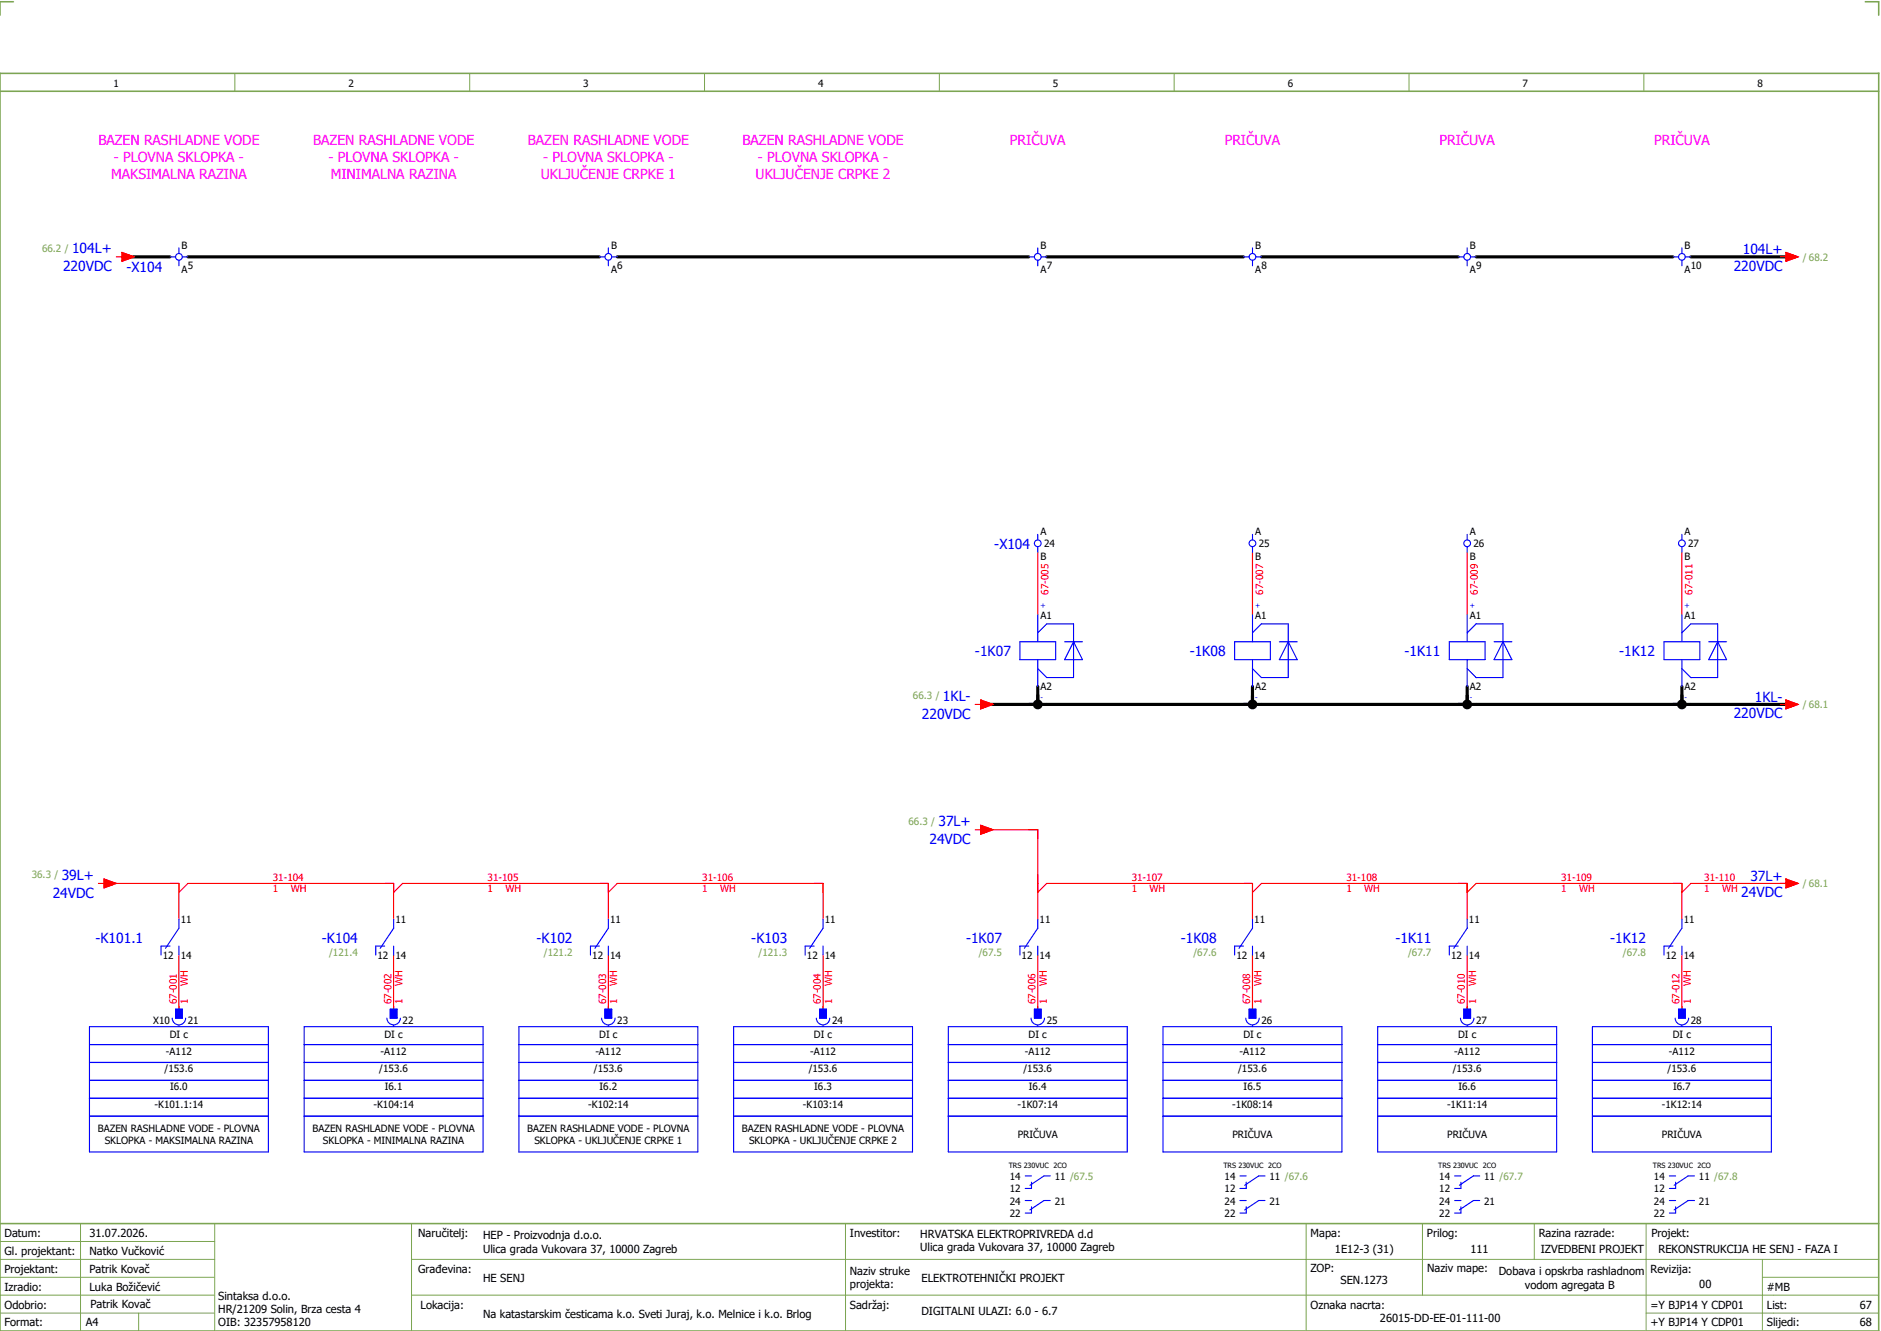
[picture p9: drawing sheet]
<svg xmlns="http://www.w3.org/2000/svg" width="421mm" height="297mm" viewBox="0 0 421 297" stroke-linecap="round" stroke-linejoin="round" font-family="sans-serif">
<path d="M0 16.4h420v281h-420zM3 .4h-3v3M417 .4h3v3M0 20.4h420M0 273.4h420" fill="none" stroke="#7ca552" stroke-width=".35"/>
<g fill="none" stroke="#7ca552" stroke-width=".22">
<path d="M52.5 16.4v4M105 16.4v4M157.5 16.4v4M210 16.4v4M262.5 16.4v4M315 16.4v4M367.5 16.4v4M0 277.4h48M18 273.4v24M48 273.4v24M92 273.4v24M189 273.4v24"/>
<path d="M292 273.4v23.8M318 273.4v16M343 273.4v8M368 273.4v23.8M0 281.4h48M0 285.4h47.8M0 293.4h47.8M31 293.4v4M47.8 289.4h-47.8M92 281.4h328M92 289.4h328M368 293.4h52"/>
<path d="M394 285.4h26M394 281.4v15.8"/>
</g>
<g fill="none" stroke="#f00" stroke-width=".25">
<path d="M26 57.4h1.3M27.3 56.4l2.7 1-2.7 1zM398 57.4h1.2M399.2 56.4l2.8 1-2.8 1zM232 123.4v14M280 123.4v14M328 123.4v14M376 123.4v14M218 157.4h1.2M219.2 156.4l2.8 1-2.8 1zM398 157.4h1.2M399.2 156.4l2.8 1-2.8 1z"/>
<path d="M22 197.4h1.2M23.2 196.4l2.8 1-2.8 1zM24 197.4h16v8M40 199.4l2-2h46v8M88 199.4l2-2h46v8M136 199.4l2-2h46v8M218 185.4h1.2M219.2 184.4l2.8 1-2.8 1zM220 185.4h12v20M232 199.4l2-2h46v8M280 199.4l2-2h46v8M328 199.4l2-2h46v8"/>
<path d="M399.2 196.4l2.8 1-2.8 1zM400 197.4h-22l-2 2M40 213.4v12M88 213.4v12M136 213.4v12M184 213.4v12M232 213.4v12M280 213.4v12M328 213.4v12M376 213.4v12"/>
</g>
<path d="M28 57.4h10M42 57.4h92M138 57.4h92M234 57.4h44M282 57.4h44M330 57.4h44M378 57.4h22M220 157.4h180M232 153.4v4M280 153.4v4M328 153.4v4M376 153.4v4" fill="none" stroke="#000" stroke-width=".7"/>
<g fill="#000">
<circle cx="232" cy="157.4" r="1.1"/>
<circle cx="280" cy="157.4" r="1.1"/>
<circle cx="328" cy="157.4" r="1.1"/>
<circle cx="376" cy="157.4" r="1.1"/>
</g>
<g fill="none" stroke="#00f" stroke-width=".25">
<path d="M38 57.4h1.3M40 55.4v1.2M40 58.1v1.3M40.8 57.4h1.2M134 57.4h1.3M136 55.4v1.2M136 58.1v1.3M136.8 57.4h1.2M230 57.4h1.3M232 55.4v1.2M232 58.1v1.3M232.8 57.4h1.2"/>
<path d="M278 57.4h1.3M280 55.4v1.2M280 58.1v1.3M280.8 57.4h1.2M326 57.4h1.3M328 55.4v1.2M328 58.1v1.3M328.8 57.4h1.2M374 57.4h1.2M376 55.4v1.2M376 58.1v1.3M376.7 57.4h1.3"/>
<path d="M232 119.4v1.2M280 119.4v1.2M328 119.4v1.2M376 119.4v1.2M232 122.1v1.3M232 137.4v6M280 122.1v1.3M280 137.4v6M328 122.1v1.3M328 137.4v6M376 122.1v1.3M376 137.4v6"/>
<path d="M228 143.4h8v4h-8zM232 147.4v6M232 141.4l2-2h6v12h-6l-2-2M238 143.4h4M240 143.4h.1M240 143.4l2 4h-4zM276 143.4h8v4h-8zM280 147.4v6M280 141.4l2-2h6v12h-6l-2-2M286 143.4h4M288 143.4h.1M288 143.4l2 4h-4z"/>
<path d="M324 143.4h8v4h-8zM328 147.4v6M328 141.4l2-2h6v12h-6l-2-2M334 143.4h4M336 143.4h.1M336 143.4l2 4h-4zM372 143.4h8v4h-8zM376 147.4v6M376 141.4l2-2h6v12h-6l-2-2M382 143.4h4M384 143.4h.1M384 143.4l2 4h-4z"/>
<path d="M38 211.4h-2v2M40 211.4v2M40 205.4v2l-3 4.5M86 211.4h-2v2M88 211.4v2M88 205.4v2l-3 4.5M134 211.4h-2v2M136 211.4v2M136 205.4v2l-3 4.5M182 211.4h-2v2M184 211.4v2M184 205.4v2l-3 4.5"/>
<path d="M230 211.4h-2v2M232 211.4v2M232 205.4v2l-3 4.5M278 211.4h-2v2M280 211.4v2M280 205.4v2l-3 4.5M326 211.4h-2v2M328 211.4v2M328 205.4v2l-3 4.5M374 211.4h-2v2M376 211.4v2M376 205.4v2l-3 4.5"/>
<path d="M20 237.4h40M20 229.4h40v28h-40zM20 233.4h40M38.5 227.5a1.5 1.5 0 0 0 1.5 1.5 1.5 1.5 0 0 0 1.5-1.5M39.3 225.5h1.5v2h-1.5zM40 229.1v.3M68 237.4h40M68 233.4h40M68 229.4h40v28h-40zM86.5 227.5a1.5 1.5 0 0 0 1.5 1.5 1.5 1.5 0 0 0 1.5-1.5M87.3 225.5h1.5v2h-1.5zM88 229.1v.3"/>
<path d="M116 237.4h40M116 233.4h40M116 229.4h40v28h-40zM134.5 227.5a1.5 1.5 0 0 0 1.5 1.5 1.5 1.5 0 0 0 1.5-1.5M135.3 225.5h1.5v2h-1.5zM136 229.1v.3M164 237.4h40M164 233.4h40M164 229.4h40v28h-40zM182.5 227.5a1.5 1.5 0 0 0 1.5 1.5 1.5 1.5 0 0 0 1.5-1.5M183.3 225.5h1.5v2h-1.5zM184 229.1v.3"/>
<path d="M212 237.4h40M212 233.4h40M212 229.4h40v28h-40zM230.5 227.5a1.5 1.5 0 0 0 1.5 1.5 1.5 1.5 0 0 0 1.5-1.5M231.3 225.5h1.5v2h-1.5zM232 229.1v.3M260 237.4h40M260 233.4h40M260 229.4h40v28h-40zM278.5 227.5a1.5 1.5 0 0 0 1.5 1.5 1.5 1.5 0 0 0 1.5-1.5M279.3 225.5h1.5v2h-1.5zM280 229.1v.3"/>
<path d="M308 237.4h40M308 233.4h40M308 229.4h40v28h-40zM326.5 227.5a1.5 1.5 0 0 0 1.5 1.5 1.5 1.5 0 0 0 1.5-1.5M327.3 225.5h1.5v2h-1.5zM328 229.1v.3M356 237.4h40M356 233.4h40M356 229.4h40v28h-40zM374.5 227.5a1.5 1.5 0 0 0 1.5 1.5 1.5 1.5 0 0 0 1.5-1.5M375.2 225.5h1.5v2h-1.5zM376 229.1v.3"/>
<path d="M20 249.4h40M20 245.4h40M20 241.4h40M68 249.4h40M68 245.4h40M68 241.4h40M116 249.4h40M116 245.4h40M116 241.4h40M164 249.4h40M164 245.4h40M164 241.4h40"/>
<path d="M212 249.4h40M212 245.4h40M212 241.4h40M260 249.4h40M260 245.4h40M260 241.4h40M308 249.4h40M308 245.4h40M308 241.4h40M356 249.4h40M356 245.4h40M356 241.4h40"/>
<path d="M229.2 262.7h1.4M229.2 268.2h1.4M230.6 264.1v1.4h-1.4M230.6 269.6v1.4h-1.4M234.8 262.7h-1.4l-3.1 2.1M234.8 268.2h-1.4l-3.1 2.1M277.2 262.7h1.4M277.2 268.2h1.4M278.6 264.1v1.4h-1.4M278.6 269.6v1.4h-1.4M282.8 262.7h-1.4l-3.1 2.1M282.8 268.2h-1.4l-3.1 2.1"/>
<path d="M325.2 262.7h1.4M325.2 268.2h1.4M326.6 264.1v1.4h-1.4M326.6 269.6v1.4h-1.4M330.8 262.7h-1.4l-3.1 2.1M330.8 268.2h-1.4l-3.1 2.1M373.2 262.7h1.4M373.2 268.2h1.4M374.6 264.1v1.4h-1.4M374.6 269.6v1.4h-1.4M378.8 262.7h-1.4l-3.1 2.1M378.8 268.2h-1.4l-3.1 2.1"/>
<circle cx="40" cy="57.4" r=".75"/>
<circle cx="136" cy="57.4" r=".75"/>
<circle cx="232" cy="57.4" r=".75"/>
<circle cx="280" cy="57.4" r=".75"/>
<circle cx="328" cy="57.4" r=".75"/>
<circle cx="376" cy="57.4" r=".75"/>
<circle cx="232" cy="121.4" r=".75"/>
<circle cx="280" cy="121.4" r=".75"/>
<circle cx="328" cy="121.4" r=".75"/>
<circle cx="376" cy="121.4" r=".75"/>
</g>
<g fill="#00f" stroke="#00f" stroke-width=".22">
<path d="M39.3 225.5h1.5v2h-1.5z"/>
<path d="M87.3 225.5h1.5v2h-1.5z"/>
<path d="M135.3 225.5h1.5v2h-1.5z"/>
<path d="M183.3 225.5h1.5v2h-1.5z"/>
<path d="M231.3 225.5h1.5v2h-1.5z"/>
<path d="M279.3 225.5h1.5v2h-1.5z"/>
<path d="M327.3 225.5h1.5v2h-1.5z"/>
<path d="M375.2 225.5h1.5v2h-1.5z"/>
</g>
<g fill="#f00" stroke="#f00" stroke-width=".22">
<path d="M219.2 184.4l2.8 1-2.8 1z"/>
<path d="M27.3 56.4l2.7 1-2.7 1z"/>
<path d="M399.2 56.4l2.8 1-2.8 1z"/>
<path d="M399.2 196.4l2.8 1-2.8 1z"/>
<path d="M399.2 156.4l2.8 1-2.8 1z"/>
<path d="M219.2 156.4l2.8 1-2.8 1z"/>
<path d="M23.2 196.4l2.8 1-2.8 1z"/>
</g>
<g font-size="3.1" fill="#f0f">
<text x="22" y="32.5">BAZEN RASHLADNE VODE</text>
<text x="70" y="32.5">BAZEN RASHLADNE VODE</text>
<text x="118" y="32.5">BAZEN RASHLADNE VODE</text>
<text x="166" y="32.5">BAZEN RASHLADNE VODE</text>
<text x="225.8" y="32.5">PRIČUVA</text>
<text x="273.8" y="32.5">PRIČUVA</text>
<text x="321.8" y="32.5">PRIČUVA</text>
<text x="369.8" y="32.5">PRIČUVA</text>
<text x="24.9" y="40">MAKSIMALNA RAZINA</text>
<text x="25.4" y="36.3">- PLOVNA SKLOPKA -</text>
<text x="73.4" y="36.3">- PLOVNA SKLOPKA -</text>
<text x="73.9" y="40">MINIMALNA RAZINA</text>
<text x="120.9" y="40">UKLJUČENJE CRPKE 1</text>
<text x="121.4" y="36.3">- PLOVNA SKLOPKA -</text>
<text x="168.9" y="40">UKLJUČENJE CRPKE 2</text>
<text x="169.4" y="36.3">- PLOVNA SKLOPKA -</text>
</g>
<g font-size="3.1" fill="#00f">
<text x="16.1" y="56.6">104L+</text>
<text x="389.6" y="56.8">104L+</text>
<text x="14.1" y="60.6">220VDC</text>
<text x="28.3" y="60.7">-X104</text>
<text x="387.6" y="60.5">220VDC</text>
<text x="222.3" y="122.6">-X104</text>
<text x="218" y="146.6">-1K07</text>
<text x="266" y="146.6">-1K08</text>
<text x="314" y="146.6">-1K11</text>
<text x="362" y="146.6">-1K12</text>
<text x="206.1" y="160.6">220VDC</text>
<text x="210.8" y="156.6">1KL-</text>
<text x="387.6" y="160.5">220VDC</text>
<text x="392.3" y="156.8">1KL-</text>
<text x="209.8" y="184.6">37L+</text>
<text x="207.8" y="188.6">24VDC</text>
<text x="13.8" y="196.6">39L+</text>
<text x="391.3" y="196.8">37L+</text>
<text x="11.8" y="200.6">24VDC</text>
<text x="389.3" y="200.5">24VDC</text>
<text x="21.3" y="210.6">-K101.1</text>
<text x="72" y="210.6">-K104</text>
<text x="120" y="210.6">-K102</text>
<text x="168" y="210.6">-K103</text>
<text x="216" y="210.6">-1K07</text>
<text x="264" y="210.6">-1K08</text>
<text x="312" y="210.6">-1K11</text>
<text x="360" y="210.6">-1K12</text>
</g>
<g font-size="2.5">
<text x="1" y="276.4">Datum:</text>
<text x="1" y="280.4">Gl. projektant:</text>
<text x="20" y="276.4">31.07.2026.</text>
<text x="20" y="280.4">Natko Vučković</text>
<text x="93.5" y="276.4">Naručitelj:</text>
<text x="108" y="276.9">HEP - Proizvodnja d.o.o.</text>
<text x="108" y="279.9">Ulica grada Vukovara 37, 10000 Zagreb</text>
<text x="190" y="276.4">Investitor:</text>
<text x="205.7" y="276.6">HRVATSKA ELEKTROPRIVREDA d.d</text>
<text x="205.7" y="279.6">Ulica grada Vukovara 37, 10000 Zagreb</text>
<text x="293" y="276.4">Mapa:</text>
<text x="298.4" y="279.9">1E12-3 (31)</text>
<text x="319" y="276.4">Prilog:</text>
<text x="328.7" y="279.9">111</text>
<text x="344" y="276.4">Razina razrade:</text>
<text x="344.4" y="279.9">IZVEDBENI PROJEKT</text>
<text x="369.2" y="276.3">Projekt:</text>
<text x="370.8" y="279.9">REKONSTRUKCIJA HE SENJ - FAZA I</text>
<text x="1" y="284.4">Projektant:</text>
<text x="20" y="284.4">Patrik Kovač</text>
<text x="93.5" y="284.4">Građevina:</text>
<text x="108" y="286.4">HE SENJ</text>
<text x="190" y="284.9">Naziv struke</text>
<text x="190" y="287.9">projekta:</text>
<text x="206" y="286.5">ELEKTROTEHNIČKI PROJEKT</text>
<text x="293" y="284.3">ZOP:</text>
<text x="299.7" y="286.9">SEN.1273</text>
<text x="319" y="284.3">Naziv mape:</text>
<text x="335.1" y="285">Dobava i opskrba rashladnom</text>
<text x="340.9" y="288">vodom agregata B</text>
<text x="369" y="284.4">Revizija:</text>
<text x="379.9" y="287.9">00</text>
<text x="1" y="288.4">Izradio:</text>
<text x="1" y="292.4">Odobrio:</text>
<text x="20" y="288.4">Luka Božičević</text>
<text x="20.2" y="292.3">Patrik Kovač</text>
<text x="48.8" y="290.4">Sintaksa d.o.o.</text>
<text x="48.8" y="293.4">HR/21209 Solin, Brza cesta 4</text>
<text x="94" y="292.4">Lokacija:</text>
<text x="190" y="292.4">Sadržaj:</text>
<text x="206" y="293.9">DIGITALNI ULAZI: 6.0 - 6.7</text>
<text x="293" y="292.4">Oznaka nacrta:</text>
<text x="369" y="292.4">=Y BJP14 Y CDP01</text>
<text x="395" y="292.4">List:</text>
<text x="395" y="288.4">#MB</text>
<text x="415.8" y="292.4">67</text>
<text x="1" y="296.4">Format:</text>
<text x="19.2" y="296.4">A4</text>
<text x="48.8" y="296.4">OIB: 32357958120</text>
<text x="108" y="294.4">Na katastarskim česticama k.o. Sveti Juraj, k.o. Melnice i k.o. Brlog</text>
<text x="308.5" y="295.4">26015-DD-EE-01-111-00</text>
<text x="369" y="296.4">+Y BJP14 Y CDP01</text>
<text x="395" y="296.4">Slijedi:</text>
<text x="415.8" y="296.4">68</text>
</g>
<g font-size="2.2">
<text x="25.4" y="19.4">1</text>
<text x="77.9" y="19.4">2</text>
<text x="130.4" y="19.4">3</text>
<text x="182.9" y="19.4">4</text>
<text x="235.4" y="19.4">5</text>
<text x="287.9" y="19.4">6</text>
<text x="340.4" y="19.4">7</text>
<text x="392.9" y="19.4">8</text>
<text x="40.6" y="55.5">B</text>
<text x="136.6" y="55.5">B</text>
<text x="232.6" y="55.5">B</text>
<text x="280.6" y="55.5">B</text>
<text x="328.6" y="55.5">B</text>
<text x="376.6" y="55.5">B</text>
<text x="40.6" y="60.9">A</text>
<text x="42" y="60">5</text>
<text x="136.6" y="60.9">A</text>
<text x="138" y="60">6</text>
<text x="232.6" y="60.9">A</text>
<text x="234" y="60">7</text>
<text x="280.6" y="60.9">A</text>
<text x="282" y="60">8</text>
<text x="328.6" y="60.9">A</text>
<text x="330" y="60">9</text>
<text x="376.6" y="60.9">A</text>
<text x="378" y="60">10</text>
<text x="232.6" y="119.5">A</text>
<text x="280.6" y="119.5">A</text>
<text x="328.6" y="119.5">A</text>
<text x="376.6" y="119.5">A</text>
<text x="232.6" y="125">B</text>
<text x="233.4" y="122.3">24</text>
<text x="280.6" y="125">B</text>
<text x="281.4" y="122.3">25</text>
<text x="328.6" y="125">B</text>
<text x="329.4" y="122.3">26</text>
<text x="376.6" y="125">B</text>
<text x="377.4" y="122.3">27</text>
<text x="232.6" y="138.3">A1</text>
<text x="280.6" y="138.3">A1</text>
<text x="328.6" y="138.3">A1</text>
<text x="376.6" y="138.3">A1</text>
<text x="232.6" y="154.2">A2</text>
<text x="280.6" y="154.2">A2</text>
<text x="328.6" y="154.2">A2</text>
<text x="376.6" y="154.2">A2</text>
<text x="40.4" y="206.3">11</text>
<text x="88.4" y="206.3">11</text>
<text x="136.4" y="206.3">11</text>
<text x="184.4" y="206.3">11</text>
<text x="232.4" y="206.3">11</text>
<text x="280.4" y="206.3">11</text>
<text x="328.4" y="206.3">11</text>
<text x="376.4" y="206.3">11</text>
<text x="36.4" y="214.2">12</text>
<text x="40.4" y="214.2">14</text>
<text x="84.4" y="214.2">12</text>
<text x="88.4" y="214.2">14</text>
<text x="132.4" y="214.2">12</text>
<text x="136.4" y="214.2">14</text>
<text x="180.4" y="214.2">12</text>
<text x="184.4" y="214.2">14</text>
<text x="228.4" y="214.2">12</text>
<text x="232.4" y="214.2">14</text>
<text x="276.4" y="214.2">12</text>
<text x="280.4" y="214.2">14</text>
<text x="324.4" y="214.2">12</text>
<text x="328.4" y="214.2">14</text>
<text x="372.4" y="214.2">12</text>
<text x="376.4" y="214.2">14</text>
<text x="34.3" y="228.7">X10</text>
<text x="38" y="231.8">DI c</text>
<text x="42" y="228.7">21</text>
<text x="86" y="231.8">DI c</text>
<text x="90" y="228.7">22</text>
<text x="134" y="231.8">DI c</text>
<text x="138" y="228.7">23</text>
<text x="182" y="231.8">DI c</text>
<text x="186" y="228.7">24</text>
<text x="230" y="231.8">DI c</text>
<text x="234" y="228.7">25</text>
<text x="278" y="231.8">DI c</text>
<text x="282" y="228.7">26</text>
<text x="326" y="231.8">DI c</text>
<text x="330" y="228.7">27</text>
<text x="374" y="231.8">DI c</text>
<text x="378" y="228.7">28</text>
<text x="36.8" y="239.6">/153.6</text>
<text x="37.1" y="235.6">-A112</text>
<text x="84.8" y="239.6">/153.6</text>
<text x="85.1" y="235.6">-A112</text>
<text x="132.8" y="239.6">/153.6</text>
<text x="133.1" y="235.6">-A112</text>
<text x="180.8" y="239.6">/153.6</text>
<text x="181.1" y="235.6">-A112</text>
<text x="228.8" y="239.6">/153.6</text>
<text x="229.1" y="235.6">-A112</text>
<text x="276.8" y="239.6">/153.6</text>
<text x="277.1" y="235.6">-A112</text>
<text x="324.8" y="239.6">/153.6</text>
<text x="325.1" y="235.6">-A112</text>
<text x="372.8" y="239.6">/153.6</text>
<text x="373.1" y="235.6">-A112</text>
<text x="38" y="243.6">I6.0</text>
<text x="86" y="243.6">I6.1</text>
<text x="134" y="243.6">I6.2</text>
<text x="182" y="243.6">I6.3</text>
<text x="230" y="243.6">I6.4</text>
<text x="278" y="243.6">I6.5</text>
<text x="326" y="243.6">I6.6</text>
<text x="374" y="243.6">I6.7</text>
<text x="34.5" y="247.6">-K101.1:14</text>
<text x="83.5" y="247.6">-K104:14</text>
<text x="131.5" y="247.6">-K102:14</text>
<text x="179.5" y="247.6">-K103:14</text>
<text x="227.5" y="247.6">-1K07:14</text>
<text x="275.5" y="247.6">-1K08:14</text>
<text x="323.5" y="247.6">-1K11:14</text>
<text x="371.5" y="247.6">-1K12:14</text>
<text x="21.9" y="252.9">BAZEN RASHLADNE VODE - PLOVNA</text>
<text x="23.4" y="255.6">SKLOPKA - MAKSIMALNA RAZINA</text>
<text x="69.9" y="252.9">BAZEN RASHLADNE VODE - PLOVNA</text>
<text x="72.2" y="255.6">SKLOPKA - MINIMALNA RAZINA</text>
<text x="117.9" y="252.9">BAZEN RASHLADNE VODE - PLOVNA</text>
<text x="119.5" y="255.6">SKLOPKA - UKLJUČENJE CRPKE 1</text>
<text x="165.9" y="252.9">BAZEN RASHLADNE VODE - PLOVNA</text>
<text x="167.5" y="255.6">SKLOPKA - UKLJUČENJE CRPKE 2</text>
<text x="227.5" y="254.3">PRIČUVA</text>
<text x="275.5" y="254.3">PRIČUVA</text>
<text x="323.5" y="254.3">PRIČUVA</text>
<text x="371.5" y="254.3">PRIČUVA</text>
<text x="225.8" y="263.6">14</text>
<text x="235.8" y="263.6">11 /67.5</text>
<text x="273.8" y="263.6">14</text>
<text x="283.8" y="263.6">11 /67.6</text>
<text x="321.8" y="263.6">14</text>
<text x="331.8" y="263.6">11 /67.7</text>
<text x="369.8" y="263.6">14</text>
<text x="379.8" y="263.6">11 /67.8</text>
<text x="225.8" y="266.4">12</text>
<text x="225.8" y="269.1">24</text>
<text x="235.8" y="269.1">21</text>
<text x="273.8" y="266.4">12</text>
<text x="273.8" y="269.1">24</text>
<text x="283.8" y="269.1">21</text>
<text x="321.8" y="266.4">12</text>
<text x="321.8" y="269.1">24</text>
<text x="331.8" y="269.1">21</text>
<text x="369.8" y="266.4">12</text>
<text x="369.8" y="269.1">24</text>
<text x="379.8" y="269.1">21</text>
<text x="225.8" y="271.9">22</text>
<text x="273.8" y="271.9">22</text>
<text x="321.8" y="271.9">22</text>
<text x="369.8" y="271.9">22</text>
</g>
<g font-size="2.2" fill="#7ca552">
<text x="9.4" y="56.3">66.2 /</text>
<text x="403" y="58.3">/ 68.2</text>
<text x="204.1" y="156.3">66.3 /</text>
<text x="403" y="158.3">/ 68.1</text>
<text x="203.1" y="184.3">66.3 /</text>
<text x="7.1" y="196.3">36.3 /</text>
<text x="403" y="198.3">/ 68.1</text>
<text x="73.6" y="213.5">/121.4</text>
<text x="121.6" y="213.5">/121.2</text>
<text x="169.6" y="213.5">/121.3</text>
<text x="218.8" y="213.5">/67.5</text>
<text x="266.8" y="213.5">/67.6</text>
<text x="314.8" y="213.5">/67.7</text>
<text x="362.8" y="213.5">/67.8</text>
</g>
<g font-size="2.2" fill="#f00">
<text x="234.4" y="132.8" transform="rotate(-90 234.4 132.8)">67-005</text>
<text x="282.4" y="132.8" transform="rotate(-90 282.4 132.8)">67-007</text>
<text x="330.4" y="132.8" transform="rotate(-90 330.4 132.8)">67-009</text>
<text x="378.4" y="132.8" transform="rotate(-90 378.4 132.8)">67-011</text>
<text x="61" y="196.9">31-104</text>
<text x="109" y="196.9">31-105</text>
<text x="157" y="196.9">31-106</text>
<text x="253" y="196.9">31-107</text>
<text x="301" y="196.9">31-108</text>
<text x="349" y="196.9">31-109</text>
<text x="381" y="196.9">31-110</text>
<text x="61" y="199.4">1</text>
<text x="65" y="199.4">WH</text>
<text x="109" y="199.4">1</text>
<text x="113" y="199.4">WH</text>
<text x="157" y="199.4">1</text>
<text x="161" y="199.4">WH</text>
<text x="253" y="199.4">1</text>
<text x="257" y="199.4">WH</text>
<text x="301" y="199.4">1</text>
<text x="305" y="199.4">WH</text>
<text x="349" y="199.4">1</text>
<text x="353" y="199.4">WH</text>
<text x="381" y="199.4">1</text>
<text x="385" y="199.4">WH</text>
<text x="42" y="220.4" transform="rotate(-90 42 220.4)">WH</text>
<text x="90" y="220.4" transform="rotate(-90 90 220.4)">WH</text>
<text x="138" y="220.4" transform="rotate(-90 138 220.4)">WH</text>
<text x="186" y="220.4" transform="rotate(-90 186 220.4)">WH</text>
<text x="234" y="220.4" transform="rotate(-90 234 220.4)">WH</text>
<text x="282" y="220.4" transform="rotate(-90 282 220.4)">WH</text>
<text x="330" y="220.4" transform="rotate(-90 330 220.4)">WH</text>
<text x="378" y="220.4" transform="rotate(-90 378 220.4)">WH</text>
<text x="39.5" y="224.4" transform="rotate(-90 39.5 224.4)">67-001</text>
<text x="42" y="224.4" transform="rotate(-90 42 224.4)">1</text>
<text x="87.5" y="224.4" transform="rotate(-90 87.5 224.4)">67-002</text>
<text x="90" y="224.4" transform="rotate(-90 90 224.4)">1</text>
<text x="135.5" y="224.4" transform="rotate(-90 135.5 224.4)">67-003</text>
<text x="138" y="224.4" transform="rotate(-90 138 224.4)">1</text>
<text x="183.5" y="224.4" transform="rotate(-90 183.5 224.4)">67-004</text>
<text x="186" y="224.4" transform="rotate(-90 186 224.4)">1</text>
<text x="231.5" y="224.4" transform="rotate(-90 231.5 224.4)">67-006</text>
<text x="234" y="224.4" transform="rotate(-90 234 224.4)">1</text>
<text x="279.5" y="224.4" transform="rotate(-90 279.5 224.4)">67-008</text>
<text x="282" y="224.4" transform="rotate(-90 282 224.4)">1</text>
<text x="327.5" y="224.4" transform="rotate(-90 327.5 224.4)">67-010</text>
<text x="330" y="224.4" transform="rotate(-90 330 224.4)">1</text>
<text x="375.5" y="224.4" transform="rotate(-90 375.5 224.4)">67-012</text>
<text x="378" y="224.4" transform="rotate(-90 378 224.4)">1</text>
</g>
<g font-size="1.6" fill="#00f">
<text x="232.6" y="135.8">+</text>
<text x="280.6" y="135.8">+</text>
<text x="328.6" y="135.8">+</text>
<text x="376.6" y="135.8">+</text>
<text x="232.6" y="156.3">-</text>
<text x="280.6" y="156.3">-</text>
<text x="328.6" y="156.3">-</text>
<text x="376.6" y="156.3">-</text>
</g>
<g font-size="1.6">
<text x="225.5" y="261.1">TRS 230VUC 2CO</text>
<text x="273.5" y="261.1">TRS 230VUC 2CO</text>
<text x="321.5" y="261.1">TRS 230VUC 2CO</text>
<text x="369.5" y="261.1">TRS 230VUC 2CO</text>
</g>
</svg>
